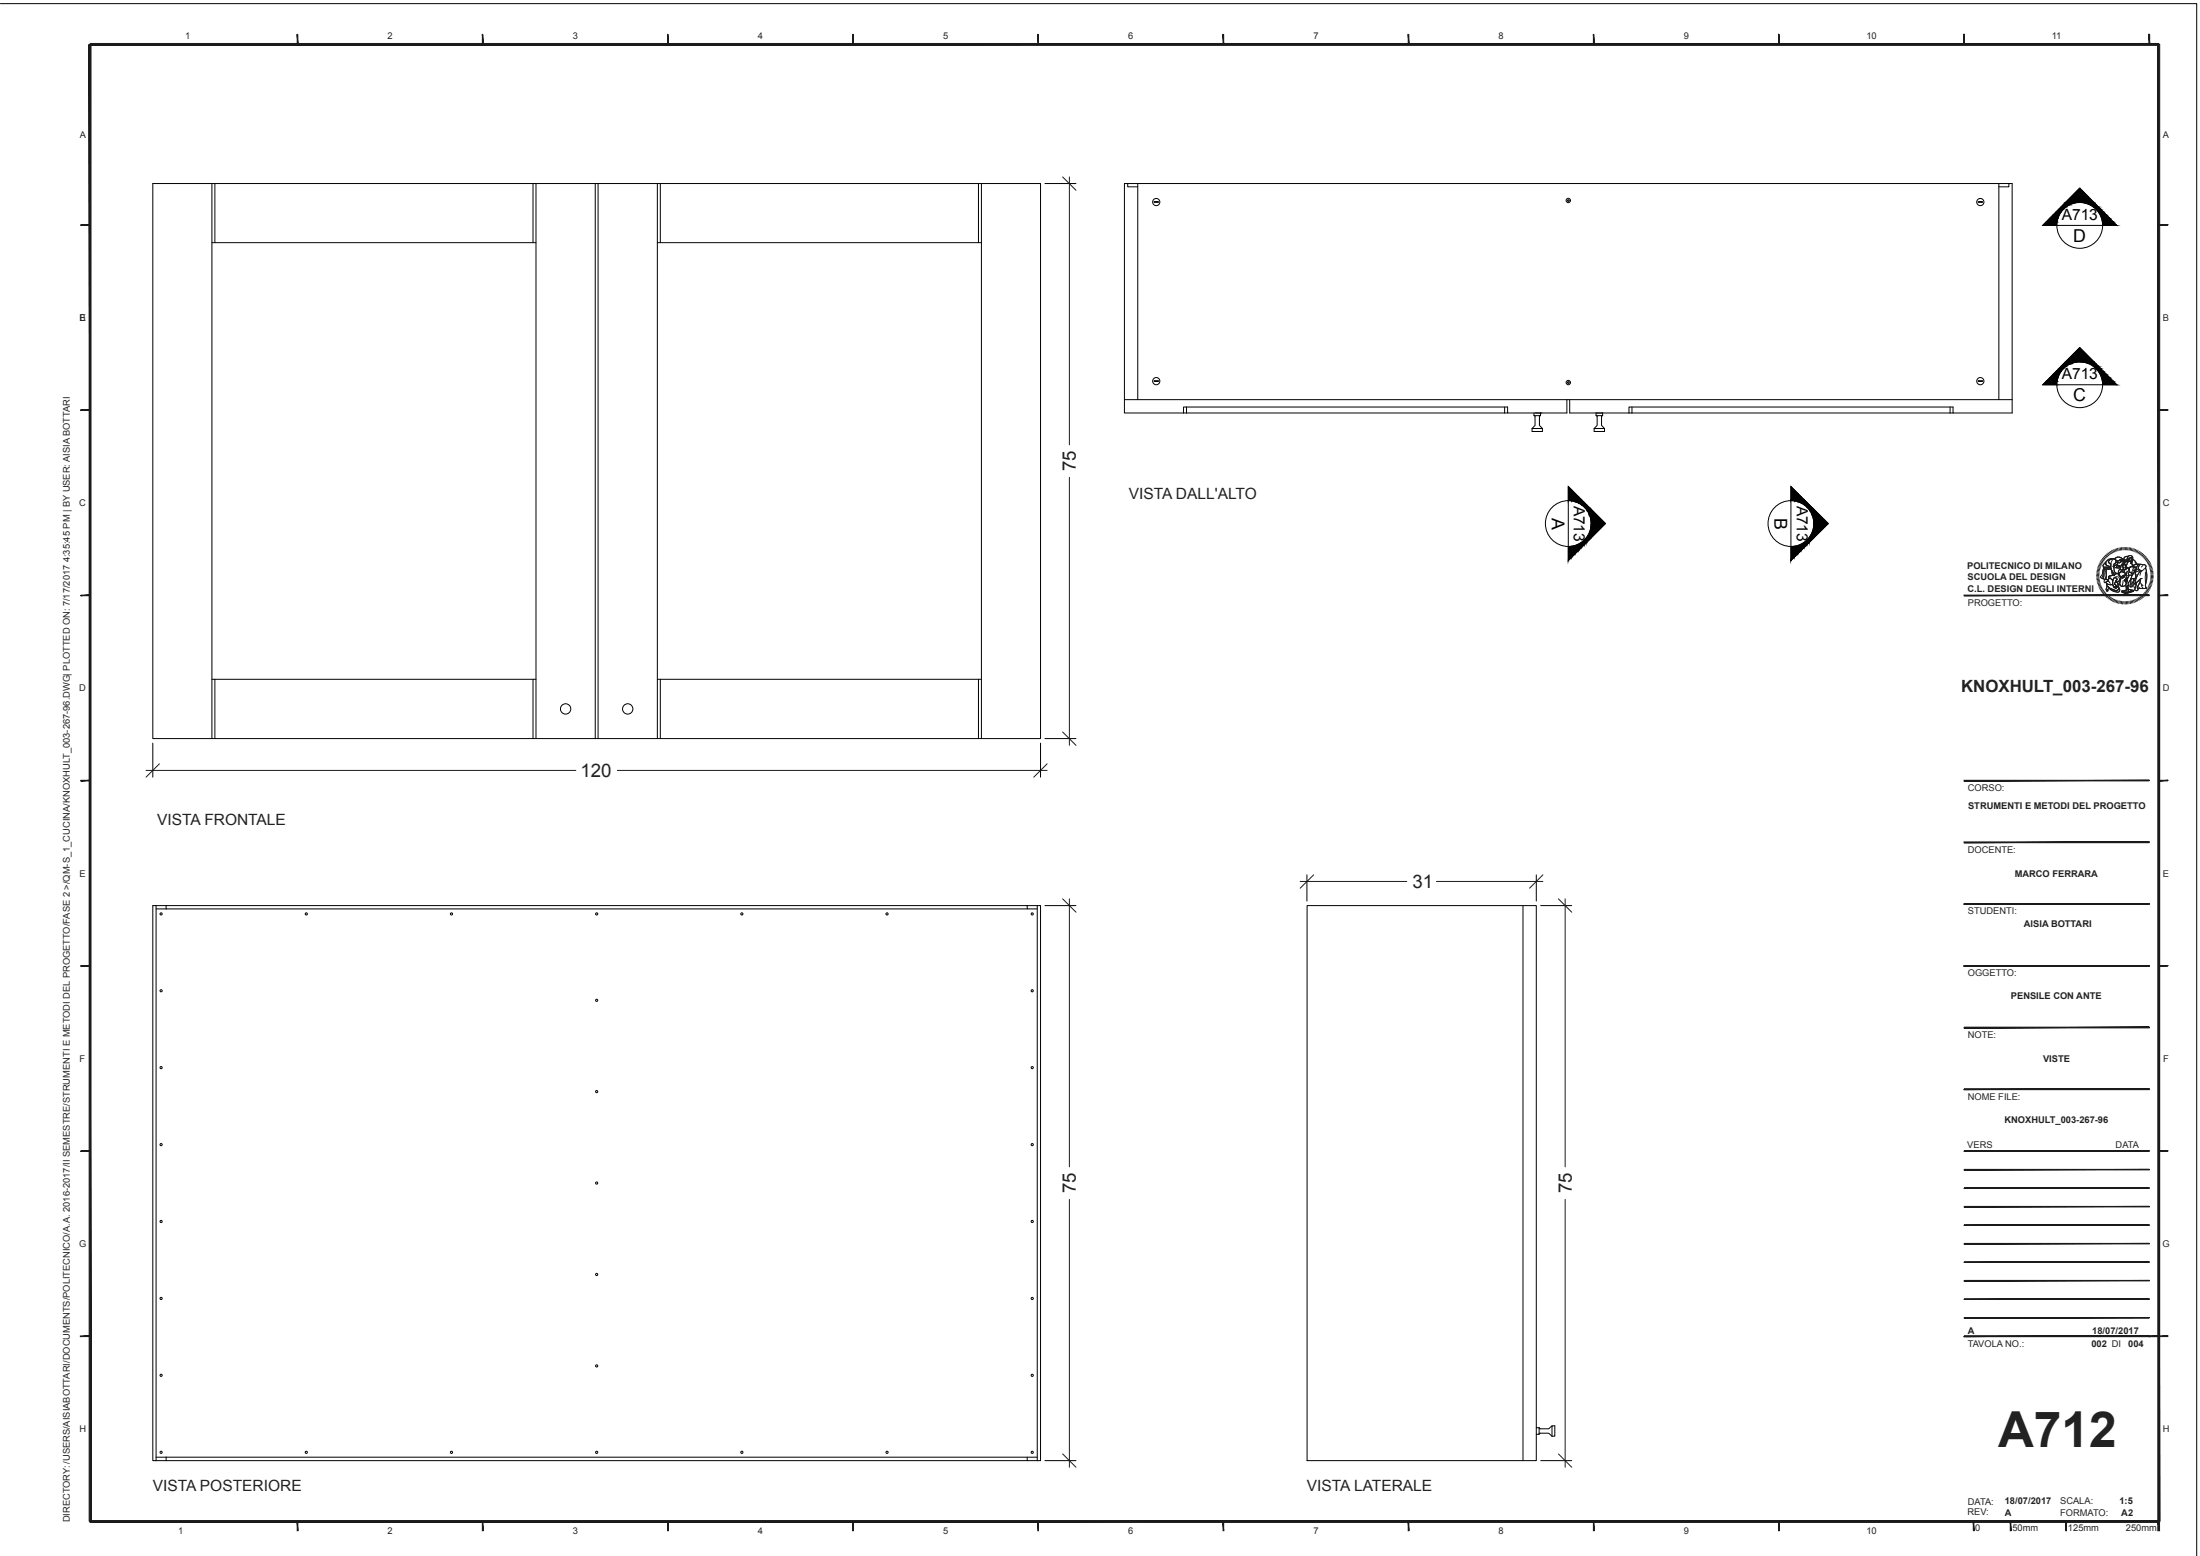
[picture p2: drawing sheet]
<svg xmlns="http://www.w3.org/2000/svg" width="594mm" height="420mm" viewBox="0 0 594 420" stroke-linecap="round" stroke-linejoin="round" font-family="sans-serif">
<g fill="none" stroke="#000" stroke-width=".27">
<path d="M41.3 49.5h239.6v149.9h-239.6zM57.2 49.5v149.9M58 49.5v16M143.9 49.5v16M144.7 49.5v149.9M160.7 49.5v149.9M161.5 49.5v149.9M177.5 49.5v149.9M178.3 49.5v16M264.2 49.5v16M265 49.5v149.9M304.5 49.5h-.9v62h16"/>
<path d="M304.5 49.5v.9h2.7M304.5 49.5h238.8v62h-119.5v-3.6M307.2 49.5v58.4M311.7 54.5v.1h1v-.1M311.7 54.4h1M423.3 53.9l.4 .2-.1 .2h-.3zM534.2 54.5v.1h1v-.1M534.2 54.4h1M539.7 49.5v58.4M542.4 49.5v.9h-2.7M561.5 50.8l10 10h-20zM57.2 65.5h87.5"/>
<path d="M177.5 65.5h87.5M561.5 93.8l10 10.1h-20zM303.6 107.9h239.7M311.7 102.8v.2h1v-.2M311.7 102.8h1M319.6 111.5h87.5M320.4 109.9v1.6M406.3 109.9v1.6M413.7 115.7h2.8v.8h-2.8zM414.2 112.2l.3 .3v2.3l-.8 .9M414.2 111.5v.7h1.7M414.5 111.5h1.8"/>
<path d="M415.9 112.2l-.3 .3v2.3l.9 .9M415.9 111.5v.7M423.1 107.9v3.6h-16v-1.6h-87.5v1.6M423.3 103.1h.3v.4h-.3zM430.4 115.7h2.8v.8h-2.8zM430.9 112.2l.3 .3v2.3l-.8 .9M430.9 111.5v.7h1.8M432.7 112.2l-.3 .3v2.3l.8 .9M432.7 111.5v.7M439.8 111.5v-1.6h87.5v1.6M440.6 109.9v1.6M526.5 109.9v1.6"/>
<path d="M534.2 102.8v.2h1v-.2M534.2 102.8h1M423.4 131.3l10.1 10-10.1 10zM483.6 131.3l10 10-10 10zM57.2 183.4h87.5M58 183.4v16M143.9 183.4v16M177.5 183.4h87.5M178.3 183.4v16M264.2 183.4v16M41.3 244.4h.8v149.9h-.8zM42.1 245.3h235.2"/>
<path d="M42.1 244.4h2.8M44.9 244.4h232.4v.9h2.8M44.9 244.4v.9M277.3 244.4h3.6v149.9h-238.8M280.1 244.4v149.9M352.9 244.4h61.9v149.9h-61.9zM411.2 244.4v149.9M42.1 393.3h2.8M44.9 393.3h235.2M44.9 393.3v1M277.3 393.3v1M414.8 385.4h.8"/>
<path d="M415.6 387.1l.3-.2h2.2l.9 .8M415.6 385.4v1.7h-.8M419 384.9h.8v2.8h-.8zM419 384.9l-.9 .8h-2.2l-.3-.3"/>
<circle cx="312.2" cy="54.5" r=".97"/>
<circle cx="423.4" cy="54.1" r=".59"/>
<circle cx="534.7" cy="54.5" r=".97"/>
<circle cx="561.5" cy="60.8" r="6.2"/>
<circle cx="312.2" cy="102.9" r=".97"/>
<circle cx="423.4" cy="103.3" r=".59"/>
<circle cx="534.7" cy="102.9" r=".97"/>
<circle cx="561.5" cy="103.9" r="6.2"/>
<circle cx="423.4" cy="141.3" r="6.2"/>
<circle cx="483.6" cy="141.3" r="6.2"/>
<circle cx="152.7" cy="191.4" r="1.4"/>
<circle cx="169.5" cy="191.4" r="1.4"/>
<circle cx="43.5" cy="246.7" r=".3"/>
<circle cx="82.7" cy="246.7" r=".3"/>
<circle cx="121.9" cy="246.7" r=".3"/>
<circle cx="161.1" cy="246.7" r=".3"/>
<circle cx="200.3" cy="246.7" r=".3"/>
<circle cx="239.5" cy="246.7" r=".3"/>
<circle cx="278.7" cy="246.7" r=".3"/>
<circle cx="43.5" cy="267.4" r=".3"/>
<circle cx="161.1" cy="270" r=".3"/>
<circle cx="278.7" cy="267.4" r=".3"/>
<circle cx="43.5" cy="288.2" r=".3"/>
<circle cx="161.1" cy="294.7" r=".3"/>
<circle cx="278.7" cy="288.2" r=".3"/>
<circle cx="43.5" cy="309" r=".3"/>
<circle cx="161.1" cy="319.3" r=".3"/>
<circle cx="278.7" cy="309" r=".3"/>
<circle cx="43.5" cy="329.7" r=".3"/>
<circle cx="278.7" cy="329.7" r=".3"/>
<circle cx="43.5" cy="350.5" r=".3"/>
<circle cx="161.1" cy="344" r=".3"/>
<circle cx="278.7" cy="350.5" r=".3"/>
<circle cx="43.5" cy="371.2" r=".3"/>
<circle cx="161.1" cy="368.7" r=".3"/>
<circle cx="278.7" cy="371.2" r=".3"/>
<circle cx="43.5" cy="392" r=".3"/>
<circle cx="82.7" cy="392" r=".3"/>
<circle cx="121.9" cy="392" r=".3"/>
<circle cx="161.1" cy="392" r=".3"/>
<circle cx="200.3" cy="392" r=".3"/>
<circle cx="239.5" cy="392" r=".3"/>
<circle cx="278.7" cy="392" r=".3"/>
</g>
<g fill="#000" stroke="#000" stroke-width=".27">
<path d="M551.5 60.8l1-.9 2.8 .9zM552.5 59.9h2.9l-.1 .9zM553.4 58.9l2 1h-2.9zM553.4 58.9h2.2l-.2 1zM554.3 58l1.3 .9h-2.2zM554.3 58h1.7l-.4 .9zM555.2 57.2l.8 .8h-1.7zM555.2 57.2h1.3l-.5 .8zM555.9 56.4l.6 .8h-1.3zM555.9 56.4h1.2l-.6 .8zM556.5 55.8l.6 .6h-1.2zM556.5 55.8h1.4l-.8 .6z"/>
<path d="M557 55.3l.9 .5h-1.4zM557 55.3h1.7l-.8 .5zM557.4 54.9l1.3 .4h-1.7zM557.4 54.9h2.2l-.9 .4zM557.6 54.7l2 .2h-2.2zM557.6 54.7h3l-1 .2zM557.6 54.7h3zM557.7 54.6h3.8zM561.5 50.8l3.8 3.8h-7.6zM561.5 54.6l3.9 .1zM562.5 54.7l3.1 .2h-2.2zM562.5 54.7h2.9l.2 .2z"/>
<path d="M563.4 54.9l2.6 .4h-1.6zM563.4 54.9h2.2l.4 .4zM564.4 55.3l2.1 .5h-1.3zM564.4 55.3h1.6l.5 .5zM565.2 55.8l2 .6h-1.3zM565.2 55.8h1.3l.7 .6zM565.9 56.4l2 .8h-1.3zM565.9 56.4h1.3l.7 .8zM566.6 57.2l2.1 .8h-1.6zM566.6 57.2h1.3l.8 .8zM567.1 58l2.5 .9h-2.1zM567.1 58h1.6l.9 .9z"/>
<path d="M567.5 58.9l3 1h-2.8zM567.5 58.9h2.1l.9 1zM567.7 59.9l3.8 .9h-3.7zM567.7 59.9h2.8l1 .9zM555.9 99.5l.6 .7h-1.3zM555.9 99.5h1.2l-.6 .7zM556.5 98.8l.6 .7h-1.2zM556.5 98.8h1.4l-.8 .7zM557 98.3l.9 .5h-1.4zM557 98.3h1.7l-.8 .5zM557 98.3l.4-.3 1.3 .3zM557.4 98h2.2l-.9 .3z"/>
<path d="M557.6 97.7l2 .3h-2.2zM557.6 97.7h3l-1 .3zM557.7 97.6l2.9 .1zM557.7 97.6h3.8zM561.5 93.8l3.8 3.8h-7.6zM561.5 97.6l3.9 .1zM562.5 97.7l3.1 .3h-2.2zM562.5 97.7h2.9l.2 .3zM563.4 98l2.6 .3h-1.6zM563.4 98h2.2l.4 .3zM564.4 98.3l2.1 .5h-1.3zM564.4 98.3h1.6l.5 .5z"/>
<path d="M565.2 98.8l2 .7h-1.3zM565.2 98.8h1.3l.7 .7zM565.9 99.5l2 .7h-1.3zM565.9 99.5h1.3l.7 .7zM552.5 102.9l2.8 1h-3.8zM552.5 102.9h2.9l-.1 1zM553.4 101.9l2 1h-2.9zM553.4 101.9h2.2l-.2 1zM553.4 101.9l.9-.8 1.3 .8zM554.3 101.1h1.7l-.4 .8zM555.2 100.2l.8 .9h-1.7zM555.2 100.2h1.3l-.5 .9z"/>
<path d="M566.6 100.2l2.1 .9h-1.6zM566.6 100.2h1.3l.8 .9zM567.1 101.1l2.5 .8h-2.1zM567.1 101.1h1.6l.9 .8zM567.5 101.9l3 1h-2.8zM567.5 101.9h2.1l.9 1zM567.7 102.9l3.8 1h-3.7zM567.7 102.9h2.8l1 1zM423.4 131.3l1 1-1 2.8zM424.4 132.3v2.9l-1-.1zM424.4 132.3l.9 1-.9 1.9zM425.3 133.3v2.1l-.9-.2z"/>
<path d="M425.3 133.3l1 .9-1 1.2zM426.3 134.2v1.6l-1-.4zM426.3 134.2l.8 .8-.8 .8zM427.1 135v1.3l-.8-.5zM427.1 135l.7 .7-.7 .6zM427.1 136.3l.7-.6v1.2zM427.8 135.7l.7 .7-.7 .5zM427.8 136.9l.7-.5v1.3zM428.5 136.4l.5 .5-.5 .8zM429 136.9v1.6l-.5-.8zM429 136.9l.4 .3-.4 1.3zM429.4 137.2v2.2l-.4-.9z"/>
<path d="M429.4 137.2l.2 .3-.2 1.9zM429.6 137.5v2.8l-.2-.9zM429.6 137.5v2.8zM429.7 137.5v3.8zM483.6 131.3l.9 1-.9 2.8zM484.5 132.3v2.9l-.9-.1zM484.5 132.3l1 1-1 1.9zM485.5 133.3v2.1l-1-.2zM485.5 133.3l.9 .9-.9 1.2zM486.4 134.2v1.6l-.9-.4zM486.4 134.2l.8 .8-.8 .8zM486.4 135.8l.8-.8v1.3z"/>
<path d="M487.2 135l.8 .7-.8 .6zM487.2 136.3l.8-.6v1.2zM488 135.7l.6 .7-.6 .5zM488 136.9l.6-.5v1.3zM488.6 136.4l.5 .5-.5 .8zM489.1 136.9v1.6l-.5-.8zM489.1 136.9l.4 .3-.4 1.3zM489.5 137.2v2.2l-.4-.9zM489.5 137.2l.2 .3-.2 1.9zM489.7 137.5v2.8l-.2-.9zM489.7 137.5v2.8zM489.8 137.5v3.8z"/>
<path d="M423.4 147.5h1l-1 3.8zM424.4 147.5v2.8l-1 1zM424.4 147.5l.9-.3-.9 3.1zM425.3 147.2v2.2l-.9 .9zM425.3 147.2l1-.3-1 2.5zM426.3 146.9v1.6l-1 .9zM426.3 146.9l.8-.5-.8 2.1zM427.1 146.4v1.3l-.8 .8zM427.1 146.4l.7-.7-.7 2zM427.8 145.7v1.2l-.7 .8zM428.5 145l-.7 1.9v-1.2zM428.5 145v1.3l-.7 .6z"/>
<path d="M429 144.2l-.5 2.1v-1.3zM429 144.2v1.6l-.5 .5zM429.4 143.3l-.4 2.5v-1.6zM429.4 143.3v2.1l-.4 .4zM429.6 142.3l-.2 3.1v-2.1zM429.6 142.3v2.9l-.2 .2zM429.7 141.3l-.1 3.9zM429.7 137.5l3.8 3.8-3.8 3.8zM483.6 147.5h.9l-.9 3.8zM484.5 147.5v2.8l-.9 1zM484.5 147.5l1-.3-1 3.1zM485.5 147.2v2.2l-1 .9z"/>
<path d="M485.5 147.2l.9-.3-.9 2.5zM486.4 146.9v1.6l-.9 .9zM486.4 146.9l.8-.5-.8 2.1zM487.2 146.4v1.3l-.8 .8zM487.2 146.4l.8-.7-.8 2zM488 145.7v1.2l-.8 .8zM488.6 145l-.6 1.9v-1.2zM488.6 145v1.3l-.6 .6zM489.1 144.2l-.5 2.1v-1.3zM489.1 144.2v1.6l-.5 .5zM489.5 143.3l-.4 2.5v-1.6zM489.5 143.3v2.1l-.4 .4z"/>
<path d="M489.7 142.3l-.2 3.1v-2.1zM489.7 142.3v2.9l-.2 .2zM489.8 141.3l-.1 3.9zM489.8 137.5l3.8 3.8-3.8 3.8z"/>
</g>
<g fill="#1a1a1a" stroke="#1a1a1a" stroke-width=".27">
<path d="M582.6 12v398.7h.5zM582.6 12h.5v398.7z"/>
<path d="M24.3 410.4v.5l558.6-.5zM24.3 410.9l558.6-.5v.5z"/>
<path d="M480.2 9.2l.2 2.5v-2.5zM480.2 9.2l.2 2.5h-.2z"/>
<path d="M530.2 9.2l.2 2.5v-2.5zM530.2 9.2l.2 2.5h-.2z"/>
<path d="M580.2 9.2l.2 2.5v-2.5zM580.2 9.2l.2 2.5h-.2z"/>
<path d="M21.8 110.8h2.5v-.2zM21.8 110.6h2.5l-2.5 .2z"/>
<path d="M582.9 260.8h2.5v-.2zM582.9 260.6h2.5l-2.5 .2z"/>
<path d="M582.9 210.8h2.5v-.2zM582.9 210.6h2.5l-2.5 .2z"/>
<path d="M582.9 160.8h2.5v-.2zM582.9 160.6h2.5l-2.5 .2z"/>
<path d="M582.9 110.8h2.5v-.2zM582.9 110.6h2.5l-2.5 .2z"/>
<path d="M582.9 60.8h2.5v-.2zM582.9 60.6h2.5l-2.5 .2z"/>
<path d="M582.9 360.8h2.5v-.2zM582.9 360.6h2.5l-2.5 .2z"/>
<path d="M582.9 310.8h2.5v-.2zM582.9 310.6h2.5l-2.5 .2z"/>
<path d="M430.2 410.7l.2 2.5v-2.5zM430.2 410.7l.2 2.5h-.2z"/>
<path d="M380.2 410.7l.2 2.5v-2.5zM380.2 410.7l.2 2.5h-.2z"/>
<path d="M480.2 410.7l.2 2.5v-2.5zM480.2 410.7l.2 2.5h-.2z"/>
<path d="M330.2 410.7l.2 2.5v-2.5zM330.2 410.7l.2 2.5h-.2z"/>
<path d="M280.2 410.7l.2 2.5v-2.5zM280.2 410.7l.2 2.5h-.2z"/>
<path d="M230.2 410.7l.2 2.5v-2.5zM230.2 410.7l.2 2.5h-.2z"/>
<path d="M180.2 410.7l.2 2.5v-2.5zM180.2 410.7l.2 2.5h-.2z"/>
<path d="M130.2 410.7l.2 2.5v-2.5zM130.2 410.7l.2 2.5h-.2z"/>
<path d="M80.2 410.7l.2 2.5v-2.5zM80.2 410.7l.2 2.5h-.2z"/>
<path d="M24.1 12v398.7h.5zM24.1 12h.5v398.7z"/>
<path d="M21.8 260.6v.2l2.5-.2zM21.8 260.8l2.5-.2v.2z"/>
<path d="M21.8 210.6v.2l2.5-.2zM21.8 210.8l2.5-.2v.2z"/>
<path d="M21.8 160.6v.2l2.5-.2zM21.8 160.8l2.5-.2v.2z"/>
<path d="M21.8 110.6v.2l2.5-.2zM21.8 110.8l2.5-.2v.2z"/>
<path d="M21.8 60.6v.2l2.5-.2zM21.8 60.8l2.5-.2v.2z"/>
<path d="M21.8 310.6v.2l2.5-.2zM21.8 310.8l2.5-.2v.2z"/>
<path d="M21.7 360.8h2.5v-.2zM21.7 360.6h2.5l-2.5 .2z"/>
<path d="M24.3 11.7v.5l558.6-.5zM24.3 12.2l558.6-.5v.5z"/>
<path d="M430.2 9.3l.2 2.5v-2.5zM430.2 9.3l.2 2.5h-.2z"/>
<path d="M380.2 9.3l.2 2.5v-2.5zM380.2 9.3l.2 2.5h-.2z"/>
<path d="M330.2 9.3l.2 2.5v-2.5zM330.2 9.3l.2 2.5h-.2z"/>
<path d="M280.2 9.3l.2 2.5v-2.5zM280.2 9.3l.2 2.5h-.2z"/>
<path d="M230.2 9.3l.2 2.5v-2.5zM230.2 9.3l.2 2.5h-.2z"/>
<path d="M180.2 9.3l.2 2.5v-2.5zM180.2 9.3l.2 2.5h-.2z"/>
<path d="M130.2 9.3l.2 2.5v-2.5zM130.2 9.3l.2 2.5h-.2z"/>
<path d="M80.2 9.3l.2 2.5v-2.5zM80.2 9.3l.2 2.5h-.2z"/>
</g>
<g fill="none" stroke="#1a1a1a" stroke-width=".27">
<path d="M566.1 155.4h.6M566.1 155.7h.6M566.1 154.7h.7M566.1 155h.7M566.1 154.3l.7 .1M566.2 153.9l.7 .2M566.3 153.6l.6 .2M566.4 153.3l.6 .1M566.5 152.9l.6 .2M566.6 152.6l.6 .2M566.7 152.2l.7 .3M566.8 156l-.7 .1"/>
<path d="M566.8 156.3l-.7 .1M566.9 156.7l-.7 .1M566.9 151.9l.6 .3M566.9 157l-.6 .2M567 157.3l-.6 .2M567.1 151.6l.6 .3M567.1 157.6l-.6 .2M567.2 157.9l-.6 .3M567.2 151.3l.6 .4M567.3 158.2l-.6 .3M567.5 151l.5 .4M567.5 158.5l-.6 .3"/>
<path d="M567.6 158.8l-.6 .3M567.7 150.7l.5 .4M567.8 159.1l-.6 .3M567.9 150.5l.5 .4M568 159.4l-.6 .3M568.1 150.2l.5 .4M568.2 159.6l-.6 .4M568.4 149.9l.5 .5M568.4 159.9l-.6 .4M568.6 149.7l.5 .5M568.9 149.4l.4 .6M569.2 149.2l.4 .6"/>
<path d="M569.5 149l.4 .6M569.8 148.9l.3 .5M570.1 148.6l.3 .7M570.4 148.5l.3 .6M570.7 148.3l.3 .7M571.1 148.2l.2 .7M571.4 148.1l.2 .6M571.7 148l.2 .6M572.1 154.8l.6-.5 .6 .1 .5 .3a.28 .28 0 0 1 .2 .4 .28 .28 0 0 1-.3 .2l-.7 .2a.44 .44 0 0 1-.5 .2 .44 .44 0 0 1-.3-.4zM572.1 147.9l.1 .7M572.5 147.8l.1 .7M572.5 155.7l.6 .4 .5-.3v-.3l.4-.3v-.2l-.3-.4-1.1-.3-.5 .7h-.2l.3-1.1 .2-.3 1.3 .3 .5-.4v-.4l.6 .2v.5a.66 .66 0 0 1-.1 .9l.1 .8-.8 .7-.1 .4h-.3l.2 .3 .3-.1-.1 .4 .3-.2-.2 .6a.71 .71 0 0 1-1 .7l-.4-.1-.6-.6 .3-.5 .2-1.1"/>
<path d="M572.8 147.8l.1 .7M572.9 159.6l2-.5 1.2 .3-2.1 .5zM573.2 147.8v.6M573.5 147.8v.6M573.8 147.8v.6M574 159.9l2.1-.5v.2l-2.1 .6zM574.1 156.1h.1M574.2 147.8v.6M574.4 158.2l.1-.1 .2 1.1-.3-.6-.3 .7zM574.6 147.8l-.1 .7M574.7 150h.5a.87 .87 0 0 1 .6 1.2l-.4 1v-.8l.3-.4a.33 .33 0 0 0-.2-.4 .33 .33 0 0 0-.3 0 .96 .96 0 0 0-.6 1.1l-.3-.9zM574.8 153.3l.2-.2a1 1 0 0 1 1.3-.1 .51 .51 0 0 1 .5 .3 .51 .51 0 0 1 0 .6l-.4 .4a.67 .67 0 0 1-.9 .4l-.7-.6z"/>
<path d="M574.8 150.7l.4-.1a.31 .31 0 0 1 .4 0 .31 .31 0 0 1 .1 .4l-.3 .4a.45 .45 0 0 1-.7 0 .45 .45 0 0 1 .1-.7zM574.9 155.3l.8-.1-.5 1.2a1.76 1.76 0 0 0-.6 1.8h-.2l-.3 .6-.2-1zM575 147.8l-.2 .7M575.3 147.9l-.1 .7M575.4 156.3l.7-.2-.5 1.7a.34 .34 0 0 1 .1 .5 .34 .34 0 0 1-.5 .1l-.1-.3zM575.6 148l-.1 .6M575.7 152.7l.8-.3 1-.1-.6 1zM575.8 151l.6 .4 .6 .8-.4 .2a.55 .55 0 0 1-.7 .1 .55 .55 0 0 1-.3-.6zM576 148.1l-.2 .6M576.3 148.2l-.2 .6M576.4 154.2l.2 .1v.9a.66 .66 0 0 1 0 .8 .66 .66 0 0 1-.8 .2l-.5 .1 .4-1.1zM576.6 148.3l-.2 .6"/>
<path d="M576.8 157.2l1.2-.9-.4 1.3a1.19 1.19 0 0 0-.3 1.5l-.3 .3a.38 .38 0 0 1-.5 0 .38 .38 0 0 1 0-.5zM577 148.5l-.3 .6M577.3 148.6l-.3 .6M577.6 148.8l-.3 .6M577.8 152.4l.7 .1a.58 .58 0 0 1 .7 .1 .58 .58 0 0 1 .1 .7l.3 1.4v1.8a2.15 2.15 0 0 0 0 2.3h-2.5v-.5l.6-1.1 .3-.9-1.6 1.4 .1-.3a5.2 5.2 0 0 1 1.5-3.2l.3-.1a.92 .92 0 0 1-.9-.7 .92 .92 0 0 1 .4-1zM577.9 149l-.4 .5M578.2 149.2l-.4 .5M578.5 149.4l-.4 .5M578.8 149.6l-.5 .5M579 160l.5 .5M579 149.9l-.5 .4M579.2 159.8l.5 .4"/>
<path d="M579.3 150.1l-.5 .5M579.4 159.5l.5 .4M579.5 150.4l-.5 .4M579.6 159.2l.5 .4M579.7 150.7l-.5 .4M579.7 159l.6 .3M579.9 158.7l.6 .3M579.9 150.9l-.5 .5M580 158.4l.7 .3M580.2 151.2l-.6 .4M580.2 158.1l.6 .2M580.3 157.8l.6 .2"/>
<path d="M580.4 151.5l-.6 .4M580.4 157.5l.6 .2M580.5 157.2l.6 .1M580.5 151.9l-.6 .3M580.6 156.9l.6 .1M580.6 156.5l.7 .1M580.7 152.2l-.6 .3M580.7 156.2l.6 .1M580.7 155.6h.7M580.7 155.3h.7M580.7 155.9h.7M580.8 152.5l-.6 .2"/>
<path d="M581 152.8l-.7 .2M581 153.2l-.6 .2M581.2 153.5l-.7 .2M581.3 153.9l-.7 .1M581.3 154.2l-.7 .1M581.3 154.6l-.6 .1M581.4 154.9l-.7 .1M568.6 160.1l-.5 .5M568.8 160.4l-.5 .4M569.1 160.6l-.5 .5M569.3 160.8l-.4 .5M569.6 161l-.4 .5"/>
<path d="M569.8 161.2l-.4 .5M570.1 161.3l-.4 .6M570.4 161.5l-.4 .6M570.7 161.7l-.3 .6M571 161.8l-.3 .6M571.3 161.9l-.3 .7M571.6 162l-.2 .7M571.9 162.1l-.2 .7M572.2 162.2l-.2 .7M572.5 162.3l-.1 .7M572.8 162.3l-.1 .7M573.2 162.4l-.1 .6"/>
<path d="M573.5 162.4v.6M573.8 162.4v.7M574.1 162.4l.1 .6M574.4 162.4l.1 .6M574.8 162.3l.1 .7M575.1 162.2l.1 .7M575.4 162.2l.2 .6M575.7 162.1l.2 .6M576.1 162l.2 .6M576.3 161.9l.3 .6M576.6 161.8l.3 .6M576.9 161.6l.3 .6"/>
<path d="M577.2 161.4l.4 .6M577.5 161.3l.4 .6M577.8 161.1l.4 .5M578 160.9l.5 .5M578.3 160.7l.4 .5M578.5 160.5l.5 .5M578.8 160.2l.4 .5"/>
</g>
<path d="M573.6 156.6h.3l.1-.4 .5-.3-.4 1.3v-.4l-.3 .1zM574.1 156.1h.1" fill="none" stroke="#1a1a1a" stroke-width=".27"/>
<g fill="none" stroke="#1a1a1a" stroke-width=".27">
<path d="M286.9 47.8l3.6 3.6M288.7 47.8v72.3M288.7 128.8v72.4M568 153l.7 .1a.79 .79 0 0 0 1.2-.1l.1 .6h-.2a2.02 2.02 0 0 1-1.9-.3zM568 153v.5M568.1 153.5l-.3 .7v1.1l-.4 .8 .4 .1M568.2 152.1l.4-.3 .1 .8 1.1 .4a.7 .7 0 0 1-1.1 .1 .6 .6 0 0 1-.9-.5zM568.3 153.6h.6l-.3 .6v2.1l-.2 .1-.6-.2zM568.4 153.6l-.3 .4-.1 1.9a.33 .33 0 0 0 0 .4 .33 .33 0 0 0 .3 .1h.2M568.6 151.8l-.6 .5a.43 .43 0 0 0-.2 .5 .43 .43 0 0 0 .5 .3h.4a.74 .74 0 0 0 1.2-.1M568.6 157.2l.1 .2a1.41 1.41 0 0 0 1.7 .3M568.7 151.5l.6-.5 1.3-.2a.96 .96 0 0 0-1.2 1.1l.6 .3-.1 .8-1.2-.5z"/>
<path d="M568.8 157.5l1.1 .3a.33 .33 0 0 1 .4-.1 .33 .33 0 0 1 .2 .3l.4 .5-.1 .2 .3-.3 .2 .4-.2-.5 .3 .4 .1-.1-.2-.4 .4 .2-.3-.4a.44 .44 0 0 1-.3-.7l.1-.4 .4 .2 .5 1.5a.93 .93 0 0 1-.6 .8 .93 .93 0 0 1-1-.3l-.8-.3-.8-.6zM568.8 157.5l.1 .5 .5 .5 2.1 1.1M568.8 153.6h.6a.66 .66 0 0 1 .9 .6l.3 .5-.1 .5-.5 .2a.48 .48 0 0 0-.5 .1 .48 .48 0 0 0-.2 .5l.2 .2-.4 .4a.52 .52 0 0 1-.5-.8v-1.6zM568.9 153.6l-.3 .6 .1 2.2M568.9 158.2l.8 .6 1.1 .4a.89 .89 0 0 0 1.2-.1l.2-.3a.64 .64 0 0 1-.1 .9 .64 .64 0 0 1-.9 0l-1-.3a.74 .74 0 0 0-1.1-.3l.1 .3a.22 .22 0 0 1-.3 .2 .22 .22 0 0 1-.2-.3zM568.9 158.2v.3a.7 .7 0 0 0 0 1.1l.3-.2-.2-.1 .1-.2a.62 .62 0 0 1 1 .2l.9 .4a.95 .95 0 0 0 1.3-.1v-.5l-.2-.3M569.2 156.6h-.1a.5 .5 0 0 0-.8-.1 .5 .5 0 0 0 .1 .8l.5-.4h.5l.4 .5M569.3 156.3l.3-.2a.93 .93 0 0 1 .9 .7 .93 .93 0 0 1-.5 1l-.7-.1a.44 .44 0 0 1-.6-.2 .44 .44 0 0 1 .3-.6h.3zM569.4 155.5l1.5-.3a.37 .37 0 0 1 .2-.3 .37 .37 0 0 1 .4 0l.6 .1 .2 .4a.96 .96 0 0 1 .1 1.2 .96 .96 0 0 1-1.2 .3l.2-.3a.38 .38 0 0 0 .2-.4 .38 .38 0 0 0-.5-.3l-.4 .2-.2 .5-.7-.5a.35 .35 0 0 1-.5-.1 .35 .35 0 0 1 .1-.5zM569.6 151.1h.1a.87 .87 0 0 1 1.1-.3 .87 .87 0 0 1 .5 1l-.8 1 .2 .4a1.44 1.44 0 0 0 .6 1.5l.2 .2a.54 .54 0 0 0-.7 .5l-.3-.3 .1-.4-.6-1.1v-1.4a.61 .61 0 0 1-.5-.9zM569.7 155.9l.8 .7M569.7 156a.62 .62 0 0 0-.4 .9"/>
<path d="M569.8 153l-1.1-.5-.2-.3 .1-.6 .7-.6 1.1-.2a.79 .79 0 0 1 .9 .6 .79 .79 0 0 1-.5 .9l-.3 .5 .2 .4a1.44 1.44 0 0 0 .6 1.5l.2 .1-.5 .1M570 153.6h-1.4a.56 .56 0 0 0-.7 0 .56 .56 0 0 0-.2 .6l-.1 .8-.5 .8 .3 .3M570.1 153.9l.2 1.4M570.3 151.1l-.3 .9-.1 1.3 .7 1.4a.3 .3 0 0 0-.1 .6 .3 .3 0 0 0 .5-.2v-.1M570.5 155.2l-.5 .2a.48 .48 0 0 0-.5 .1 .48 .48 0 0 0-.2 .5l.2 .1M570.6 150.8a.96 .96 0 0 0-1.2 1.1l.5 .3M570.7 156.1a.43 .43 0 0 1 .6-.1 .43 .43 0 0 1 .1 .6l-.3 .7a.6 .6 0 0 0 .4 .8l.2 .3-.4-.2 .2 .5-.4-.4 .2 .5-.2-.4-.3 .3 .1-.2-.4-.3-.1-1.3zM570.7 156.1a.43 .43 0 0 1 .6-.1 .43 .43 0 0 1 .1 .6l-.3 .7a.6 .6 0 0 0 .4 .8l.2 .3-.4-.2 .2 .5-.4-.4 .2 .5-.2-.4-.3 .3v-.3l-.3-.2-.1-1.3zM570.8 152.2l.4-.3 .6-.1-.1 .6-1.2 .4zM570.9 152.7l.8-.2 .2 .2-.4 .2 .2 .4a.61 .61 0 0 1-.8-.6zM570.9 152.7a.58 .58 0 0 0 .8 .6M571 150.9l.8-.6 1.1 .4a.28 .28 0 0 1 .1 .4 .28 .28 0 0 1-.4 0l-.1-.1-.1 .2-.7 .2-.4-.1"/>
<path d="M571.1 150.6l.5-.2h.7l.6 .3a.26 .26 0 0 1 .2 .2 .26 .26 0 0 1-.3 .3l-.3-.2-.5 .4-.6-.1a.38 .38 0 0 1-.3-.3 .38 .38 0 0 1 0-.4zM571.3 151.2l.4 .2 .8-.4 .3 .2-.2 .5-.4 .3-.4-.2-.6 .1zM571.5 154.8l.7 .3M571.6 152.7h.9l-.3 .1a.33 .33 0 0 1-.1 .5 .33 .33 0 0 1-.5-.1zM571.6 157.1l.5 1.5a.74 .74 0 0 1-1 .8M571.6 152.4l.3 .2M571.7 152.2v.2l-1.1 .4M571.7 155.7l-.7 .2M571.8 151.8l-.3 .5M571.9 155.4l.8 .4M572 152.7h.5l-.3 .1a.33 .33 0 0 1-.2 .5 .33 .33 0 0 1-.4-.2 .33 .33 0 0 1 .3-.4l.1 .1h-.1M572 155.8a.71 .71 0 0 1 .2 .9 .71 .71 0 0 1-.9 .3"/>
<path d="M572.1 157.7l.8 .6M572.1 155v-.2l.5-.5 .7 .1 .5 .4a.25 .25 0 0 1 .2 .4 .25 .25 0 0 1-.4 0l-1.1 .5M572.2 155.1l.4 .8a.67 .67 0 0 1-.4 .9M572.3 151.7l.1 .1M572.4 151.3l.2 .1M572.4 157l.1 1M572.4 153.6l-.4 .6-.1 .7M572.5 151.4h.1M572.5 155.6l.8-.2a.23 .23 0 0 1 .2-.3 .23 .23 0 0 1 .2 .2 .23 .23 0 0 1-.1 .3v.2l-.5 .2-.5-.1zM572.5 156.5l-.2 .9-.4 .4M572.8 151.5l.8-.1a.28 .28 0 0 1 .2 .3 .28 .28 0 0 1-.4 .2zM572.8 151.2l-.2 .5-.4 .3-.4-.2-.6 .1"/>
<path d="M572.8 152.4l.5-.2h.5l.4 .9a.25 .25 0 0 1 0 .3 .25 .25 0 0 1-.4 .1l.2-.7-.2-.3a.42 .42 0 0 0-.6-.2 .42 .42 0 0 0 0 .7l.1 .3a.44 .44 0 0 1-.2 .6 .44 .44 0 0 1-.6-.2l-.1-.2zM572.9 159.6l1.1 .3v.3l-1.1-.3zM572.9 159.6a5.7 5.7 0 0 1 3.2-.2l-2.1 .5zM573.1 152.3l.5-.1 .3 .4 .1 .9-.2 .3h-.6zM573.2 151.4a.4 .4 0 0 1 .6-.3 .4 .4 0 0 1 .1 .6h-.1M573.2 155.8l.1 .1M573.3 151.1a.53 .53 0 0 1 .7 .5l-.2 .1-.1-.3h-.5zM573.3 156.7l-.4 1.6 1.1-.2M573.3 155.5h.2M573.3 155.8h.1M573.4 155.5l-.1 .1M573.4 152.6h.1"/>
<path d="M573.5 152.5l-.2 .1M573.6 151.5l-.3-.1-.5 .1 .2 .1a.34 .34 0 0 0 .5 .3 .34 .34 0 0 0 .1-.5v.2M573.6 153.9v.6M573.7 155.3l-.3 .5a.41 .41 0 0 1-.4 .2 .41 .41 0 0 1-.3-.3M573.7 152.4l.2 .2-.1 .1M573.8 152.5a.42 .42 0 0 0-.7-.2 .42 .42 0 0 0 .1 .7 .49 .49 0 0 1 0 .8 .49 .49 0 0 1-.8-.3l.3-1 .4-.3h.7l.4 .8a.27 .27 0 0 1 0 .5 .27 .27 0 0 1-.4-.2M573.9 152.9h-.1M573.9 152.7a.4 .4 0 0 1-.1 .6 .4 .4 0 0 1-.5-.1h-.1M573.9 153.6l-.2 .2-.5 .1M574 159.9v.3M574.1 151.6l.1-.1 .2 .4-.3 .8M574.1 156.7l-.1 .5 .3-.2"/>
<path d="M574.1 151.1l.2 .5M574.2 153.1l-.1-.4 .3-.8-.4-.6a.52 .52 0 0 1-.6-.6 .52 .52 0 0 1 .7-.4l.5-.1-.3 .6 .1 1 .3-.6 .2 .4 .5-.2v.8l.1-.3 .5 .7-1.2 .7M574.3 156.4l-.1 .3-.1-.2M574.3 154.1l-.2 1.4M574.3 153.3l.4 .3M574.4 155.3l-.4 .4 .1 .4M574.5 155.9l-.5 .3-.1 .4h-.3l.2 .3 .3-.1M574.5 154.2l-.4 .9M574.6 150.2h-.5a.64 .64 0 0 0-.6 .7M574.7 151.2l.3 .4 .4-.2M574.7 150h.5a.87 .87 0 0 1 .6 1.2l-.4 1 .3-1.3-.2-.4-.3 .1a.89 .89 0 0 0-.6 1.1l-.3-.8zM574.9 150.9l.2 .1"/>
<path d="M574.9 155.3l-1 2.5 .2 1 .4-.7 .2 1.4-.3-.9-.4 1 .1-.8M575 151.4h.1M575 154.3a.66 .66 0 0 0-.1 1l.9-.2 .4-.5M575 151v.1M575 151.3h.1M575.3 151.1l.2 .1M575.4 151.2h.1M575.6 151.9l.3 .7M575.6 154.4h.1M575.7 155.2l-.7 1.6a.98 .98 0 0 0-.3 1.2l-.1 .3M575.8 154.4h-.3M575.8 151l.6 .4 .3 .6"/>
<path d="M575.8 154.7h.1M576.1 159.4v.2l-2.1 .6-1.1-.3v-.3M576.1 156.2l-.5 1.6a.33 .33 0 0 1 .1 .5 .33 .33 0 0 1-.5 0 .33 .33 0 0 1 0-.4l.1-1.6M576.4 154l-.1 .4M576.4 153l.3 .1 .2 .4M576.4 151.9l.6 .4M576.5 156.1l-1.2 .2M576.6 157.5l-.2 .2 .3 .2M576.6 154.3v1.6l-.6 1.4 .1 1 .4 .5M576.9 153.3a1.15 1.15 0 0 1 1-1l.9 .1a.54 .54 0 0 1 .6 .4 .54 .54 0 0 1-.3 .6l-.3 .3a1.06 1.06 0 0 1-1 .5 1.06 1.06 0 0 1-.9-.7M576.9 153.5l-.6 .9a.54 .54 0 0 1-.5 .4 .54 .54 0 0 1-.5-.3 .68 .68 0 0 1-.3-1.2l.6-.3a.36 .36 0 0 1 .5 .2 .36 .36 0 0 1-.3 .5l.1 .1a.23 .23 0 0 0 0 .4 .23 .23 0 0 0 .4-.2l.2-.3v-.4l-.7-.4-.9 .4-.1 .5M576.9 155l.1 .6"/>
<path d="M577.4 154.2l-.9 .1M577.4 158.4l.6 .4M577.6 152.3l-1.2 .1-.7 .4M577.8 157.2l.8 .9M577.8 154.2a7.3 7.3 0 0 0-1.4 3.5l1.5-1.4 .5-.2M577.9 152.3a.93 .93 0 0 0-.5 1.1 .93 .93 0 0 0 .9 .7M578 156.3l-.4 1.3a1.19 1.19 0 0 0-.3 1.5l-.3 .3a.38 .38 0 0 1-.5 0 .38 .38 0 0 1 0-.5l.4-1.6M578.1 154.2l-.3 1.1M578.2 157.7l.1 .7 .5 .4M578.5 152.7l-.3 .3M579.3 154.4v3.3M579.3 153.3l.1 .1a10.2 10.2 0 0 1-.1 4.8l.3 .6h-2.4"/>
<path d="M286.9 197.6l3.6 3.6M39.4 208h116.1M43 206.2l-3.6 3.6M166.7 208h116M282.7 206.2l-3.6 3.6M351 237.9h28.8M354.7 236.1l-3.7 3.6M387.8 237.9h28.8M416.6 236.1l-3.6 3.6M286.9 242.6l3.6 3.6M288.7 242.6v72.4M420.8 242.6l3.6 3.6"/>
<path d="M422.6 242.6v72.4M288.7 323.7v72.3M422.6 323.7v72.3M286.9 392.4l3.6 3.6M420.8 392.4l3.6 3.6"/>
</g>
<g fill="#1a1a1a" stroke="#1a1a1a" stroke-width=".27">
<path d="M580.3 360.8h2.5v-.2zM580.3 360.6h2.5l-2.5 .2z"/>
<path d="M530.3 360.6v.2l50-.2zM530.3 360.8l50-.2v.2z"/>
<path d="M530.3 360.6v.2l50-.2zM530.3 360.8l50-.2v.2z"/>
<path d="M530.3 355.7h50zM530.3 355.7h50z"/>
<path d="M530.3 350.6h50zM530.3 350.7l50-.1z"/>
<path d="M530.3 345.6h50zM530.3 345.7l50-.1z"/>
<path d="M530.3 340.6h50zM530.3 340.8l50-.2z"/>
<path d="M530.3 335.6h50zM530.3 335.8l50-.2z"/>
<path d="M530.3 330.6h50zM530.3 330.8l50-.2z"/>
<path d="M530.3 325.6h50zM530.3 325.8l50-.2z"/>
<path d="M530.3 320.6h50zM530.3 320.8l50-.2z"/>
<path d="M530.3 227.5h50v-.2zM530.3 227.3h50l-50 .2z"/>
<path d="M530.3 244.1h50v-.2zM530.3 243.9h50l-50 .2z"/>
<path d="M530.3 243.9v.2l50-.2zM530.3 244.1l50-.2v.2z"/>
<path d="M530.3 260.6v.2l50-.2zM530.3 260.8l50-.2v.2z"/>
<path d="M530.3 160.8h50v-.2zM530.3 160.6h50l-50 .2z"/>
<path d="M530.3 260.6v.2l50-.2zM530.3 260.8l50-.2v.2z"/>
<path d="M530.3 277.3v.2l50-.2zM530.3 277.5l50-.2v.2z"/>
<path d="M530.3 260.6v.2l50-.2zM530.3 260.8l50-.2v.2z"/>
<path d="M530.3 260.6v.2l50-.2zM530.3 260.8l50-.2v.2z"/>
<path d="M530.3 210.8h50v-.2zM530.3 210.6h50l-50 .2z"/>
<path d="M530.3 293.9v.2l50-.2zM530.3 294.1l50-.2v.2z"/>
<path d="M530.3 293.9v.2l50-.2zM530.3 294.1l50-.2v.2z"/>
<path d="M530.3 315.6h50zM530.3 315.8l50-.2z"/>
<path d="M530.3 310.6v.2l50-.2zM530.3 310.8l50-.2v.2z"/>
<path d="M580.3 360.8h2.5v-.2zM580.3 360.6h2.5l-2.5 .2z"/>
<path d="M532.8 410.7v2.5h.2zM532.8 410.7h.2v2.5z"/>
<path d="M542.8 410.7l.1 2.5v-2.5zM542.8 410.7l.1 2.5h-.1z"/>
<path d="M557.8 410.7l.1 2.5v-2.5zM557.8 410.7l.1 2.5h-.1z"/>
<path d="M582.6 410.7l.5 2.5v-2.5zM582.6 410.7l.5 2.5h-.5z"/>
</g>
<path d="M.1 1h593v419M282.1 49.5h8.4M282.1 199.4h8.4M41.3 200.6v9.2M280.9 200.6v9.2M352.9 236.1v7.1M414.8 236.1v7.1M282.1 244.4h8.4M416 244.4h8.4M282.1 394.3h8.4M416 394.3h8.4" fill="none" stroke="#000" stroke-width=".27"/>
<g fill="#fff" stroke="#fff" stroke-width=".27">
<path d="M156.9 205.8v4.4l8.3-4.4zM156.9 210.2l8.3-4.4v4.4z"/>
<path d="M420.4 316.4v5.9h4.4zM420.4 316.4h4.4v5.9z"/>
<path d="M286.5 121.5v5.9h4.4zM286.5 121.5h4.4v5.9z"/>
<path d="M286.5 316.4v5.9h4.4zM286.5 316.4h4.4v5.9z"/>
<path d="M381.3 235.7v4.4l5.1-4.4zM381.3 240.1l5.1-4.4v4.4z"/>
</g>
<text font-size="13.4" fill="#222" x="539.5" y="390.5">A712</text>
<g font-size="5" fill="#222">
<text x="290.5" y="127.2" transform="rotate(-90 290.5 127.2)">75</text>
<text x="156.7" y="209.7">120</text>
<text x="381.4" y="239.7">31</text>
<text x="290.5" y="322.1" transform="rotate(-90 290.5 322.1)">75</text>
<text x="424.4" y="322.1" transform="rotate(-90 424.4 322.1)">75</text>
</g>
<g font-size="4.8">
<text x="559.8" y="65.3">D</text>
<text x="559.8" y="108.3">C</text>
<text x="419" y="139.8" transform="rotate(90 419 139.8)">A</text>
<text x="479.1" y="139.8" transform="rotate(90 479.1 139.8)">B</text>
</g>
<text font-size="4.5" fill="#222" x="529.5" y="186.7">KNOXHULT_003-267-96</text>
<g font-size="4.2">
<text x="556.7" y="59.3">A713</text>
<text x="556.7" y="102.3">A713</text>
<text x="425" y="136.5" transform="rotate(90 425 136.5)">A713</text>
<text x="485.1" y="136.5" transform="rotate(90 485.1 136.5)">A713</text>
</g>
<g font-size="4.2" fill="#222">
<text x="304.8" y="134.7">VISTA DALL'ALTO</text>
<text x="42.4" y="222.6">VISTA FRONTALE</text>
<text x="41.3" y="402.4">VISTA POSTERIORE</text>
<text x="352.9" y="402.4">VISTA LATERALE</text>
</g>
<g font-size="2.5" fill="#222">
<text x="50" y="10.6">1</text>
<text x="104.6" y="10.6">2</text>
<text x="154.6" y="10.6">3</text>
<text x="204.6" y="10.6">4</text>
<text x="254.6" y="10.6">5</text>
<text x="304.6" y="10.6">6</text>
<text x="354.6" y="10.6">7</text>
<text x="404.6" y="10.6">8</text>
<text x="454.6" y="10.6">9</text>
<text x="503.9" y="10.6">10</text>
<text x="554" y="10.6">11</text>
<text x="21.5" y="37.3">A</text>
<text x="584" y="37.3">A</text>
<text x="21.4" y="86.6">B</text>
<text x="21.6" y="86.6">E</text>
<text x="584" y="86.6">B</text>
<text x="21.4" y="136.6">C</text>
<text x="583.9" y="136.6">C</text>
<text x="531.1" y="153.6">POLITECNICO DI MILANO</text>
<text x="531.2" y="156.7">SCUOLA DEL DESIGN</text>
<text x="531.2" y="159.7">C.L. DESIGN DEGLI INTERNI</text>
<text x="531.3" y="163.5">PROGETTO:</text>
<text x="21.4" y="186.6">D</text>
<text x="583.9" y="186.6">D</text>
<text x="531.3" y="213.5">CORSO:</text>
<text x="531.4" y="218.4">STRUMENTI E METODI DEL PROGETTO</text>
<text x="531.3" y="230.1">DOCENTE:</text>
<text x="21.4" y="236.6">E</text>
<text x="544" y="236.6">MARCO FERRARA</text>
<text x="584" y="236.6">E</text>
<text x="531.3" y="246.8">STUDENTI:</text>
<text x="546.5" y="250.2">AISIA BOTTARI</text>
<text x="531.3" y="263.5">OGGETTO:</text>
<text x="542.9" y="269.7">PENSILE CON ANTE</text>
<text x="531.3" y="280.1">NOTE:</text>
<text x="21.5" y="286.6">F</text>
<text x="551.6" y="286.6">VISTE</text>
<text x="584.1" y="286.6">F</text>
<text x="531.3" y="296.8">NOME FILE:</text>
<text x="541.2" y="303">KNOXHULT_003-267-96</text>
<text x="531.2" y="309.9">VERS</text>
<text x="571.2" y="309.9">DATA</text>
<text x="21.4" y="336.6">G</text>
<text x="583.9" y="336.6">G</text>
<text x="531.3" y="360">A</text>
<text x="564.9" y="360">18/07/2017</text>
<text x="531.3" y="363.6">TAVOLA NO.:</text>
<text x="564.7" y="363.6">002 DI</text>
<text x="574.6" y="363.6">004</text>
<text x="21.4" y="386.6">H</text>
<text x="583.9" y="386.6">H</text>
<text x="531.3" y="406.2">DATA:</text>
<text x="541.3" y="406.1">18/07/2017</text>
<text x="556.2" y="406.1">SCALA:</text>
<text x="572.2" y="406.1">1:5</text>
<text x="18.9" y="410.9" transform="rotate(-90 18.9 410.9)">DIRECTORY: /USERS/AISIABOTTARI/DOCUMENTS/POLITECNICO/A.A. 2016-2017/II SEMESTRE/STRUMENTI E METODI DEL PROGETTO/FASE 2 &gt;/QM-S_1_CUCINA/KNOXHULT_003-267-96.DWG| PLOTTED ON: 7/17/2017 4:35:45 PM | BY USER: AISIA BOTTARI</text>
<text x="531.2" y="409">REV:</text>
<text x="533.3" y="413.2">0</text>
<text x="541.3" y="409.1">A</text>
<text x="543.4" y="413.2">50mm</text>
<text x="556.2" y="409.1">FORMATO:</text>
<text x="558.4" y="413.2">125mm</text>
<text x="572.7" y="409.1">A2</text>
<text x="574" y="413.2">250mm</text>
<text x="48.1" y="414.1">1</text>
<text x="104.6" y="414.1">2</text>
<text x="154.6" y="414.1">3</text>
<text x="204.6" y="414.1">4</text>
<text x="254.6" y="414.1">5</text>
<text x="304.6" y="414.1">6</text>
<text x="354.6" y="414.1">7</text>
<text x="404.6" y="414.1">8</text>
<text x="454.6" y="414.1">9</text>
<text x="503.9" y="414.1">10</text>
</g>
</svg>
